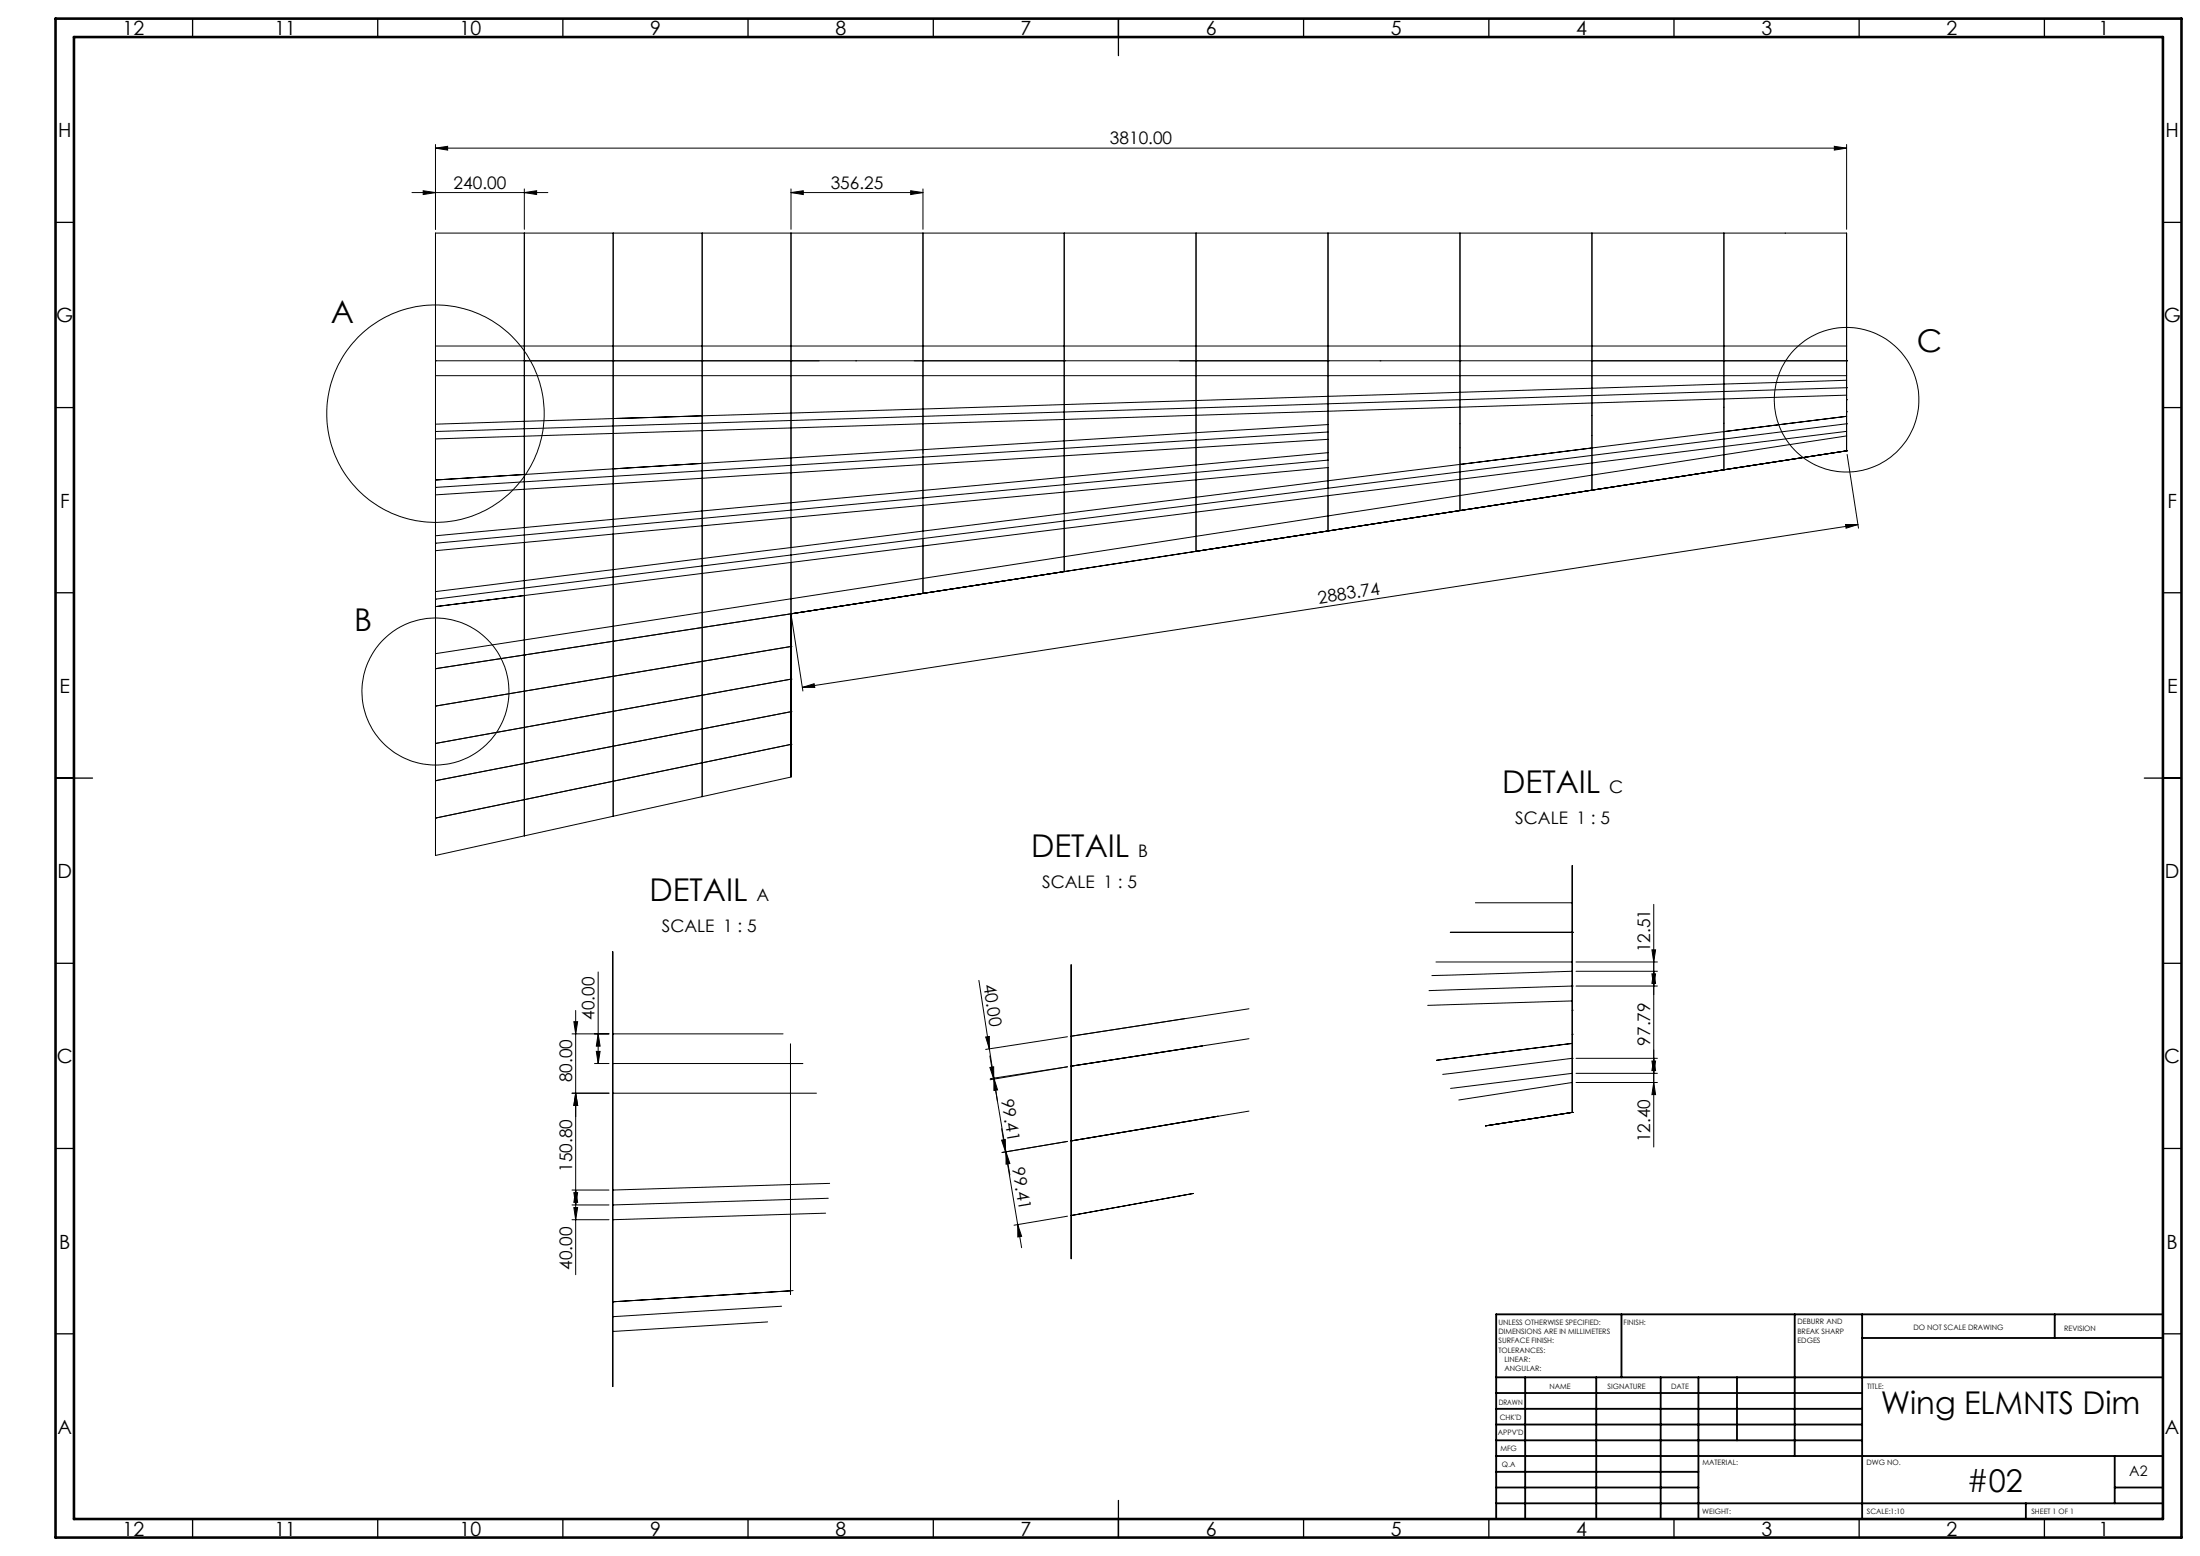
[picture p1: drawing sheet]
<svg xmlns="http://www.w3.org/2000/svg" width="594mm" height="420mm" viewBox="0 0 594 420" stroke-linecap="round" stroke-linejoin="round" font-family="sans-serif">
<g fill="none" stroke="#000" stroke-width=".27">
<path d="M117.6 40l3.3-.5v1zM117.6 39v22.9M117.6 40h381M495.3 39.5l3.3 .5-3.3 .5zM498.6 39v22.9M111.2 52h36.7M114.3 51.5l3.3 .5-3.3 .5zM141.6 52l3.3-.5v1zM141.6 51v10.9M213.6 52l3.3-.5v1zM213.6 51v10.9M213.6 52h35.6"/>
<path d="M245.9 51.5l3.3 .5-3.3 .5zM249.2 51v10.9M117.6 62.9v30.5M117.6 62.9h24M141.6 62.9h24M141.6 62.9v30.5M165.6 62.9h24M165.6 62.9v30.5M189.6 62.9v30.5M189.6 62.9h24M213.6 62.9h35.6M213.6 62.9v30.5"/>
<path d="M249.2 62.9h38.1M249.2 62.9v30.5M287.3 62.9h35.6M287.3 62.9v30.5M322.9 62.9h35.7M322.9 62.9v30.5M358.6 62.9h35.6M358.6 62.9v30.5M394.2 62.9v30.5M394.2 62.9h35.6M429.8 62.9h35.7M429.8 62.9v30.5"/>
<path d="M465.5 62.9v30.5M465.5 62.9h33.1M498.6 62.9v30.5M117.6 97.4h.1M117.6 93.4v8M117.6 97.4h24M117.6 93.4h24M141.6 93.4v4M141.6 97.4h24M141.6 93.4h24M141.6 97.4v4M141.6 97.4h.1"/>
<path d="M141.6 97.4h79.6M165.6 97.4h24M165.6 93.4h24M165.6 97.4v4M165.6 93.4v4M165.6 97.4h.1M165.6 93.4v8M189.6 97.4v4M189.6 93.4v4M189.6 97.4h.1M189.6 97.4h24M189.6 93.4h24"/>
<path d="M189.6 93.4v8M213.6 97.4h35.6M213.6 93.4h35.6M213.6 97.4v4M213.6 97.4h.1M213.6 93.4v8M231 97.4h.1M246.8 97.4h40.5M249.2 97.4h38.1M249.2 93.4h38.1M249.2 93.4v4M249.2 97.4v4"/>
<path d="M249.2 97.4h.1M249.2 93.4v8M287.3 97.4h35.6M287.3 93.4h35.6M287.3 97.4v4M287.3 93.4v4M287.3 97.4h.1M287.3 93.4v8M318.5 97.4h40.1M322.9 97.4h35.7M322.9 93.4h35.7M322.9 97.4v4"/>
<path d="M322.9 93.4v4M322.9 97.4h.1M322.9 93.4v8M358.6 97.4h35.6M358.6 93.4h35.6M358.6 97.4v4M358.6 93.4v4M358.6 97.4h.1M358.6 93.4v21.2M372.6 97.4h.1M394.2 97.4v4M394.2 93.4v4"/>
<path d="M394.2 97.4h.1M394.2 97.4h35.6M394.2 93.4h35.6M394.2 93.4v44.4M429.8 93.4h35.7M429.8 97.4h35.7M429.8 93.4v38.9M429.8 93.4v4M429.8 97.4v4M429.8 97.4h.1M429.8 97.4h68.8M465.5 93.4h33.1"/>
<path d="M465.5 97.4h33.1M465.5 97.4v4M465.5 93.4v4M465.5 97.4h.1M465.5 93.4v14.3M498.6 97.4v4M498.6 97.4h.1M498.6 93.4v9.2M117.6 101.4v13.1M117.6 118.5v11.1M117.6 101.4v75M117.6 116.5h.1"/>
<path d="M117.6 114.5v4M117.6 101.4h24M141.6 101.4v12.3M141.6 113.7l-24 .8M141.6 117.7l-24 .8M141.6 117.7v10.4M141.6 101.4h24M141.6 101.4v41M141.6 113.7v4M165.6 101.4v11.6M165.6 113l-24 .7M165.6 117l-24 .7"/>
<path d="M165.6 117v9.6M165.6 101.4h24M165.6 101.4v40.8M165.6 113v4M189.6 101.4v63.9M189.6 101.4v10.8M189.6 112.2l-24 .8M189.6 116.3l-24 .7M189.6 116.3v8.8M189.6 101.4h24M189.6 112.2v4.1M213.6 101.4v10.1"/>
<path d="M213.6 111.5l-24 .7M213.6 115.5l-24 .8M213.6 115.5v8.1M213.6 101.4h35.6M213.6 101.4v36.3M213.6 111.5v4M249.2 101.4v9M249.2 110.4l-35.6 1.1M249.2 101.4h38.1M249.2 101.4v21M249.2 110.4v15M287.3 101.4v7.8"/>
<path d="M287.3 109.2l-38.1 1.2M287.3 101.4h35.6M287.3 101.4v29.4M287.3 109.2v13.8M322.9 116.8l-109.3 6.8M322.9 118.8l-73.7 4.6M322.9 101.4v6.7M322.9 108.1l-35.6 1.1M322.9 101.4h35.7M322.9 118.8v6.7M322.9 101.4v15.4M322.9 108.1v12.7"/>
<path d="M358.6 114.6l-35.7 2.2M358.6 101.4h35.6M358.6 114.6v2M358.6 116.6l-35.7 2.2M358.6 118.6l-35.7 2.2M358.6 101.4v22.8M358.6 116.6v26.7M394.2 101.4v4.5M394.2 105.9v2M394.2 107.9v2M394.2 109.9v15.5M394.2 107.9l-276.6 8.6"/>
<path d="M394.2 109.9l-180.6 5.6M394.2 105.9l-71.3 2.2M394.2 101.4h35.6M429.8 104.8l-35.6 1.1M429.8 106.8l-35.6 1.1M429.8 108.8l-35.6 1.1M429.8 101.4h35.7M429.8 101.4v3.4M429.8 104.8v2M429.8 106.8v2M429.8 108.8v12.1M465.5 103.7l-35.7 1.1"/>
<path d="M465.5 105.7l-35.7 1.1M465.5 107.7l-35.7 1.1M465.5 107.7v19.1M465.5 101.4h33.1M465.5 116.5l-35.7 4.4M465.5 118.5l-35.7 4.4M465.5 101.4v2.3M465.5 103.7v2M465.5 105.7v2M465.5 107.7v8.8M465.5 116.5v2M465.5 118.5v2"/>
<path d="M498.6 102.6l-33.1 1.1M498.6 104.7l-33.1 1M498.6 106.7l-33.1 1M498.6 112.4l-33.1 4.1M498.6 114.4l-33.1 4.1M498.6 116.4l-33.1 4.1M498.6 117.7l-33.1 5M498.6 102.6v2.1M498.6 101.4v1.2M498.6 104.7v2M498.6 106.7v5.7M498.6 112.4v2"/>
<path d="M498.6 114.4v2M498.6 116.4v1.3M498.6 117.7v4M498.6 111.1h.1M498.6 107.9h.1M498.6 104.7h.1M498.6 114.4h.1M498.6 104.7v17M117.6 133.6v11M117.6 131.6h.1M117.6 129.6v4M141.6 128.1l-24 1.5"/>
<path d="M141.6 132.1l-24 1.5M141.6 132.1v10.3M141.6 128.1v4M165.6 126.6l-24 1.5M165.6 130.6l-24 1.5M165.6 130.6v9.6M165.6 126.6v4M189.5 139.9h.1M189.6 125.1l-24 1.5M189.6 129.1l-24 1.5M189.6 137.9l-24 2.3M189.6 129.1v8.8"/>
<path d="M189.6 139.9l-24 2.3M189.6 125.1v4M189.6 137.9v49.8M213.5 137.7h.1M213.6 125.6l-96 6M213.6 123.6l-24 1.5M213.6 127.6l-24 1.5M213.6 135.7l-24 2.2M213.6 127.6v8.1M213.6 139.7l-48 4.5M213.6 137.7l-24 2.2M213.6 139.7v8.1"/>
<path d="M213.6 125.6h.1M213.6 123.6v4M213.6 135.7v47.6M249.2 123.4l-35.6 2.2M249.2 125.4l-35.6 2.2M249.2 132.4l-35.6 3.3M249.2 125.4v7M249.2 136.4l-35.6 3.3M249.2 123.4v11M249.2 136.4v6.9M249.2 132.4v27.8M287.3 123l-38.1 2.4"/>
<path d="M287.3 130.8l-73.7 6.9M287.3 128.8l-38.1 3.6M287.3 123v5.8M287.3 132.8l-38.1 3.6M287.3 132.9v5.7M287.3 128.8v25.5M322.9 134.2l-205.3 25.5M322.9 120.8l-35.6 2.2M322.9 125.5l-35.6 3.3M322.9 120.8v4.7M322.9 134.2v10.6M322.9 127.4v6.8"/>
<path d="M322.9 125.5v23.3M358.6 124.2l-71.3 6.6M358.6 131.8v-5.6l-71.3 6.6M358.6 122.2l-35.7 3.3M358.6 139.3l-35.7 5.5M358.6 139.3v4M394.2 137.8l-35.6 5.5M394.2 125.4v2M394.2 127.4v2M394.2 129.4v4.4M394.2 133.8v4M394.2 137.8h.1"/>
<path d="M394.2 127.4l-252.6 31.3M394.2 129.4l-180.6 22.4M394.2 125.4l-71.3 8.8M394.2 133.8l-35.6 5.5M429.8 120.9l-35.6 4.5M429.8 122.9l-35.6 4.5M429.8 125l-35.6 4.4M429.8 128.3l-35.6 5.5M429.8 132.3l-35.6 5.5M429.8 120.9v2M429.8 122.9v2.1M429.8 125v3.3"/>
<path d="M429.8 128.3v4M429.8 132.3h.1M465.5 120.5l-35.7 4.5M465.5 122.7l-35.7 5.6M465.5 126.8l-35.7 5.5M465.5 120.5v2.2M465.5 122.7v4.1M465.5 126.8h.1M465.5 126.8l-142.6 22M498.6 121.7l-33.1 5.1M498.6 121.7h.1M498.7 122.7l3.1 19.9"/>
<path d="M117.6 144.6v2M117.6 148.6v11.1M117.6 146.6h.1M117.6 146.6v2M117.6 159.7v4M141.5 144.4h.1M141.6 142.4l-24 2.2M141.6 144.4l-24 2.2M141.6 146.4l-24 2.2M141.6 158.7l-24 3M141.6 146.4v12.4M141.6 142.4v18.3"/>
<path d="M165.6 140.2l-24 2.2M165.6 142.2l-24 2.2M165.6 144.2l-24 2.2M165.6 157.8l-24 2.9M165.6 144.2v13.5M165.6 157.8v11.2M165.6 140.2v51.8M165.6 142.2h.1M213.6 151.8l-48 6M213.6 151.8v9.8M249.2 156.1l-35.6 5.5M249.2 145.6v10.5"/>
<path d="M249.2 156.1v4.1M287.3 150.3l-38.1 5.8M287.3 154.3l-38.1 5.9M287.3 140.7v9.6M287.3 150.3v4M287.3 154.3h.1M287.3 154.3l-97.7 15.1M322.9 144.8l-35.6 5.5M322.9 148.8l-35.6 5.5M322.9 144.8v4M322.9 148.8h.1M358.6 143.3l-35.7 5.5"/>
<path d="M498.3 141.6h3.3l-3.2 1zM501.6 141.6l-285 43.9M117.6 163.7v12.7M117.6 161.7h.1M117.6 176.4v54.5l24-5.3M141.6 160.7l-24 3M141.6 160.7v12M141.6 172.7l-24 3.7M141.6 176.8l-24 3.7M141.6 160.8v11.9M141.6 172.7v4.1M141.6 176.8v9.8"/>
<path d="M141.6 176.8h.1M141.6 172.7v23.6M165.6 169l-24 3.7M165.6 173.1l-24 3.7M165.6 169v4.1M165.6 173.1v9.4M165.6 173.1h.1M189.6 169.4l-24 3.7M189.6 169.4v9.1M189.6 178.5v9.2M189.6 169.4h.1M189.6 178.5l-72 12.1"/>
<path d="M189.6 165.3l-24 3.7M189.6 178.5l-24 4M189.6 169.4l-72 11.1M213.6 161.6l-24 3.7M213.6 174.5l-24 4M213.6 165.7l-24 3.7M213.6 161.6v4.1M213.6 165.7v8.8M213.6 174.5v8.8M213.6 165.7h.1M213.6 174.5h.1M213.7 166.7l3.1 19.8"/>
<path d="M249.2 160.2l-35.6 5.5M117.6 180.5v48.9M117.6 180.5h.1M117.6 190.6h.1M141.6 186.6l-24 4M141.6 196.3l-24 4.4M141.6 196.3v9.8M141.6 186.6v9.7M165.6 182.5l-24 4.1M165.6 192l-24 4.3M165.6 192v9.4M165.6 182.5v9.5"/>
<path d="M189.6 187.7v9.1M189.6 196.8v9.1M189.6 196.8l-24 4.6M189.6 187.7l-48 8.6M189.6 187.7l-24 4.3M189.6 196.8v18.2v-9.1M213.6 183.3l-24 4.4M213.6 192.1l-24 4.7M213.6 183.3v8.8M213.6 192.1v8.8M213.6 192.1h.1M213.6 183.3h.1"/>
<path d="M213.6 192.1v17.6M216.6 185.5l3.2-.9 .2 .9zM117.6 210.7h.1M117.6 200.7h.1M141.6 206.1l-24 4.6M141.6 215.8l-24 5M141.6 206.1v9.7M141.6 215.8v9.8M141.6 206.1v19.5M165.6 201.4l-24 4.7M165.6 210.9l-24 4.9M165.6 201.4v9.5"/>
<path d="M165.6 201.4v18.9v-9.4M189.6 205.9l-48 9.9M189.6 205.9l-24 5M213.6 200.9l-24 5M213.6 200.9v8.8M213.6 200.9h.1M213.6 209.7l-72 15.9M117.6 220.8h.1M424.5 233.6v10.1M165.5 256.9v22.2zM387.7 259.7h36.8M391.6 251.7h32.9z"/>
<path d="M398.4 243.7h26.1M424.5 251.7v8M424.5 259.7v2.5M424.5 243.7v18.5M424.5 251.7h.1M425.5 259.7h22M446 256.4h1l-.5 3.3zM446.5 244.1v65.5M154.4 279.1h10M154.9 275.8h1.1l-.6 3.3zM155.4 272.8v71.3M161.5 262.3v24.8"/>
<path d="M161.5 279.1l.5 3.3h-1zM165.5 279.1h45.9M165.5 279.1v16M264.3 264.6l2.8 18.5M266.1 279.9l1-.1v3.3zM288.2 279.8l-22.1 3.5M289.2 260.4v19.3zM289.2 279.7v60.1v-52M319.9 274.9l-30.7 4.8M337.2 272.3l-48 7.4M424.5 262.2l-37.9 1.1M424.5 266.2l-38.7 1.2"/>
<path d="M424.5 262.2v4M424.5 270.2l-39 1.2M424.5 266.2v4M424.5 270.2v11.4M424.5 266.2v34.1M424.5 279.2h.1M424.5 272.7h.1M424.5 266.2h.1M425.5 266.2h22M425.5 262.2h22M446 262.9h1l-.5 3.3zM446.5 262.2l.5 3.2h-1z"/>
<path d="M154.4 295.1h10M155.4 295.1l.6 3.3h-1.1zM160.5 287.1h3.9M161 283.8h1l-.5 3.3zM165.5 295.1h47.9M165.5 295.1v26.1M165.5 287.1h47.9M165.5 295.1v79.2v-14.9M165.5 287.1h.1M213.4 295.1v24.6M213.4 281.8v5.3zM213.4 295.1v54.3v-1"/>
<path d="M213.4 287.1v8M213.4 287.1h.1M213.4 295.1h7.1M213.4 287.1h3.3M267.1 283.1l1.3 7.9M267.3 288.1l1-.1v3.3zM267.3 285l5.4 32.2M267.4 291.2l20.8-3.2-20.9 3.4M268.4 291l.9 6.3M268.4 291l.9 3.2-.9 .1zM289.2 287.8h.1M324.7 282.3l-35.5 5.5"/>
<path d="M337.2 280.4l-48 7.4M337.2 299.9l-48 8.1M424.5 281.6l-36.6 4.6M424.5 285.7l-35 4.3M424.5 289.7l-32.8 4.1M424.5 281.6v4.1M424.5 285.7v4M424.5 289.7v2.5M424.5 292.2v8.1M424.5 292.2l-30.6 4.7M424.5 285.7h.1M425.5 285.7h22"/>
<path d="M425.5 292.2h22M425.5 289.7h22M446 286.4h1l-.5 3.3zM446.5 285.7l.5 3.3h-1zM446.5 292.2l.5 3.3h-1zM213.4 319.7l-47.9 1.5M213.4 319.7v8M224 319.4l-10.6 .3M270.4 304.6l1.1 6.3M270.4 307.7l1-.1 .1 3.3zM270.6 311.1l17.6-3-17.7 3M271.5 310.9l4.3 25.9"/>
<path d="M271.6 310.9l1.1 3.2-1.1 .1zM289.2 308h.1M328.9 301.3l-39.7 6.7M424.5 300.3l-23.4 3.6M424.5 300.3h.1M154.4 325.2h10M154.4 329.2h10M154.4 321.2h10M154.9 325.9h1.1l-.6 3.3zM154.9 321.9h1.1l-.6 3.3zM155.4 321.2l.6 3.3h-1.1zM165.5 329.2v22.2"/>
<path d="M165.5 325.2h.1M165.5 321.2v8M213.4 327.7l-47.9 1.5M213.4 327.7v20.7M222.9 327.5l-9.5 .2M223.6 323.4l-58.1 1.8M274.8 330.5l1 3.2-1 .2zM288.2 328.3l-14.4 2.4M289.2 328.1l33-6zM289.2 328.1h.1M165.5 355.4h.1M165.5 351.4v8"/>
<path d="M207.3 356.8l-41.8 2.6M211 352.6l-45.5 2.8M213.4 348.4l-47.9 3M214.1 348.4h-.7"/>
<circle cx="117.6" cy="111.7" r="29.4"/>
<circle cx="498.6" cy="107.9" r="19.5"/>
<circle cx="117.6" cy="186.7" r="19.8"/>
</g>
<g fill="none" stroke="#000" stroke-width=".35">
<path d="M52 5v5M102 5v5M152 5v5M202 5v5M252 5v5M302 5v10M352 5v5M402 5v5M452 5v5M502 5v5M552 5v5M15 60h5"/>
<path d="M584 60h5M15 110h5M584 110h5M15 160h5M584 160h5M15 210h10M579 210h10M15 260h5M584 260h5M15 310h5M584 310h5M15 360h5"/>
<path d="M584 360h5M52 410v5M102 410v5M152 410v5M202 410v5M252 410v5M302 405v10M352 410v5M402 410v5M452 410v5M502 410v5M552 410v5"/>
</g>
<g fill="none" stroke="#000" stroke-width=".5">
<path d="M437.8 354.8v17M484.6 354.8v38.2M502.8 354.8v55.2M554.8 354.8v6.4M584 354.8h-180v55.2M404 371.8h180M404 376h98.8M411.8 371.8v38.2M431 371.8v38.2M448.4 371.8v38.2M458.6 371.8v38.2M469 371.8v17"/>
<path d="M502.8 361.2h81.2M404 388.8h98.8M404 384.5h98.8M404 380.3h98.8M404 397.3h54.6M404 393h180M571 393v12.8M404 405.8h180M404 401.5h54.6M547 405.8v4.2M571 401.5h13"/>
</g>
<path d="M15 5h574v410h-574zM20 10h564v400h-564z" fill="none" stroke="#000" stroke-width=".7"/>
<g fill="#000">
<path d="M117.6 40l3.3-.5v1zM495.3 39.5l3.3 .5-3.3 .5z"/>
<path d="M141.6 52l3.3-.5v1zM114.3 51.5l3.3 .5-3.3 .5z"/>
<path d="M245.9 51.5l3.3 .5-3.3 .5zM213.6 52l3.3-.5v1z"/>
<path d="M216.6 185.5l3.2-.9 .2 .9zM498.3 141.6h3.3l-3.2 1z"/>
<path d="M446 262.9h1l-.5 3.3zM446.5 285.7l.5 3.3h-1z"/>
<path d="M446.5 262.2l.5 3.2h-1zM446 256.4h1l-.5 3.3z"/>
<path d="M155.4 295.1l.6 3.3h-1.1zM154.9 321.9h1.1l-.6 3.3z"/>
<path d="M267.3 288.1l1-.1v3.3zM271.6 310.9l1.1 3.2-1.1 .1z"/>
<path d="M268.4 291l.9 3.2-.9 .1zM266.1 279.9l1-.1v3.3z"/>
<path d="M446.5 292.2l.5 3.3h-1zM446 286.4h1l-.5 3.3z"/>
<path d="M154.9 325.9h1.1l-.6 3.3zM155.4 321.2l.6 3.3h-1.1zM155.4 295.1l.6 3.3h-1.1zM154.9 275.8h1.1l-.6 3.3zM161 283.8h1l-.5 3.3zM161.5 279.1l.5 3.3h-1z"/>
<path d="M274.8 330.5l1 3.2-1 .2zM270.4 307.7l1-.1 .1 3.3z"/>
</g>
<g font-size="8.5">
<text x="89.3" y="87.2">A</text>
<text x="517.6" y="95.1">C</text>
<text x="95.6" y="170.4">B</text>
<text x="405.6" y="214.1">DETAIL</text>
<text x="278.4" y="231.4">DETAIL</text>
<text x="175.4" y="243.3">DETAIL</text>
<text x="507.8" y="381.8">Wing ELMNTS Dim</text>
<text x="531" y="402.7">#02</text>
</g>
<g font-size="5.3">
<text x="33.1" y="9.5">12</text>
<text x="74.1" y="9.5">11</text>
<text x="124.1" y="9.5">10</text>
<text x="175.6" y="9.5">9</text>
<text x="225.6" y="9.5">8</text>
<text x="275.6" y="9.5">7</text>
<text x="325.6" y="9.5">6</text>
<text x="375.6" y="9.5">5</text>
<text x="425.6" y="9.5">4</text>
<text x="475.6" y="9.5">3</text>
<text x="525.6" y="9.5">2</text>
<text x="566.6" y="9.5">1</text>
<text x="15.7" y="37">H</text>
<text x="584.7" y="37">H</text>
<text x="15.2" y="87">G</text>
<text x="584.2" y="87">G</text>
<text x="16.2" y="137">F</text>
<text x="585.2" y="137">F</text>
<text x="16.1" y="187">E</text>
<text x="585.1" y="187">E</text>
<text x="15.5" y="237">D</text>
<text x="584.5" y="237">D</text>
<text x="15.4" y="287">C</text>
<text x="584.4" y="287">C</text>
<text x="16" y="337">B</text>
<text x="585" y="337">B</text>
<text x="15.5" y="387">A</text>
<text x="584.5" y="387">A</text>
<text x="33.1" y="414.5">12</text>
<text x="74.1" y="414.5">11</text>
<text x="124.1" y="414.5">10</text>
<text x="175.6" y="414.5">9</text>
<text x="225.6" y="414.5">8</text>
<text x="275.6" y="414.5">7</text>
<text x="325.6" y="414.5">6</text>
<text x="375.6" y="414.5">5</text>
<text x="425.6" y="414.5">4</text>
<text x="475.6" y="414.5">3</text>
<text x="525.6" y="414.5">2</text>
<text x="566.6" y="414.5">1</text>
</g>
<g font-size="4.7">
<text x="299.7" y="39">3810.00</text>
<text x="122.5" y="51">240.00</text>
<text x="224.3" y="51">356.25</text>
<text x="356.1" y="163" transform="rotate(-9 356.1 163)">2883.74</text>
<text x="434.5" y="214.1">C</text>
<text x="409.1" y="222.3">SCALE 1 : 5</text>
<text x="307.3" y="231.4">B</text>
<text x="281.4" y="239.6">SCALE 1 : 5</text>
<text x="204.2" y="243.3">A</text>
<text x="178.7" y="251.5">SCALE 1 : 5</text>
<text x="445.5" y="257" transform="rotate(-90 445.5 257)">12.51</text>
<text x="265.5" y="265.7" transform="rotate(81 265.5 265.7)">40.00</text>
<text x="160.5" y="275.3" transform="rotate(-90 160.5 275.3)">40.00</text>
<text x="445.5" y="282.2" transform="rotate(-90 445.5 282.2)">97.79</text>
<text x="154.5" y="292.1" transform="rotate(-90 154.5 292.1)">80.00</text>
<text x="270.3" y="296.9" transform="rotate(80 270.3 296.9)">99.41</text>
<text x="445.5" y="308.3" transform="rotate(-90 445.5 308.3)">12.40</text>
<text x="154.5" y="316.3" transform="rotate(-90 154.5 316.3)">150.80</text>
<text x="273.3" y="315.3" transform="rotate(80 273.3 315.3)">99.41</text>
<text x="154.5" y="342.8" transform="rotate(-90 154.5 342.8)">40.00</text>
</g>
<text font-size="3.9" x="574.9" y="398.5">A2</text>
<g font-size="2">
<text x="404.6" y="357.6">UNLESS OTHERWISE SPECIFIED:</text>
<text x="438.4" y="357.6">FINISH:</text>
<text x="485.3" y="357.5">DEBURR AND</text>
<text x="485.3" y="360">BREAK SHARP</text>
<text x="516.6" y="359">DO NOT SCALE DRAWING</text>
<text x="557.3" y="359.2">REVISION</text>
<text x="404.6" y="360.1">DIMENSIONS ARE IN MILLIMETERS</text>
<text x="404.6" y="362.6">SURFACE FINISH:</text>
<text x="404.6" y="365.1">TOLERANCES:</text>
<text x="485.3" y="362.5">EDGES</text>
<text x="406.2" y="367.6">LINEAR:</text>
<text x="406.2" y="370.1">ANGULAR:</text>
<text x="418.3" y="375">NAME</text>
<text x="434" y="374.9">SIGNATURE</text>
<text x="451.2" y="374.9">DATE</text>
<text x="504.1" y="374.9">TITLE:</text>
<text x="404.6" y="379.1">DRAWN</text>
<text x="404.9" y="383.3">CHK'D</text>
<text x="404.4" y="387.4">APPV'D</text>
<text x="405.1" y="391.8">MFG</text>
<text x="405.5" y="396">Q.A</text>
<text x="459.6" y="395.5">MATERIAL:</text>
<text x="504" y="395.5">DWG NO.</text>
<text x="459.6" y="408.5">WEIGHT:</text>
<text x="504.1" y="408.6">SCALE:1:10</text>
<text x="548.5" y="408.6">SHEET 1 OF 1</text>
</g>
</svg>
